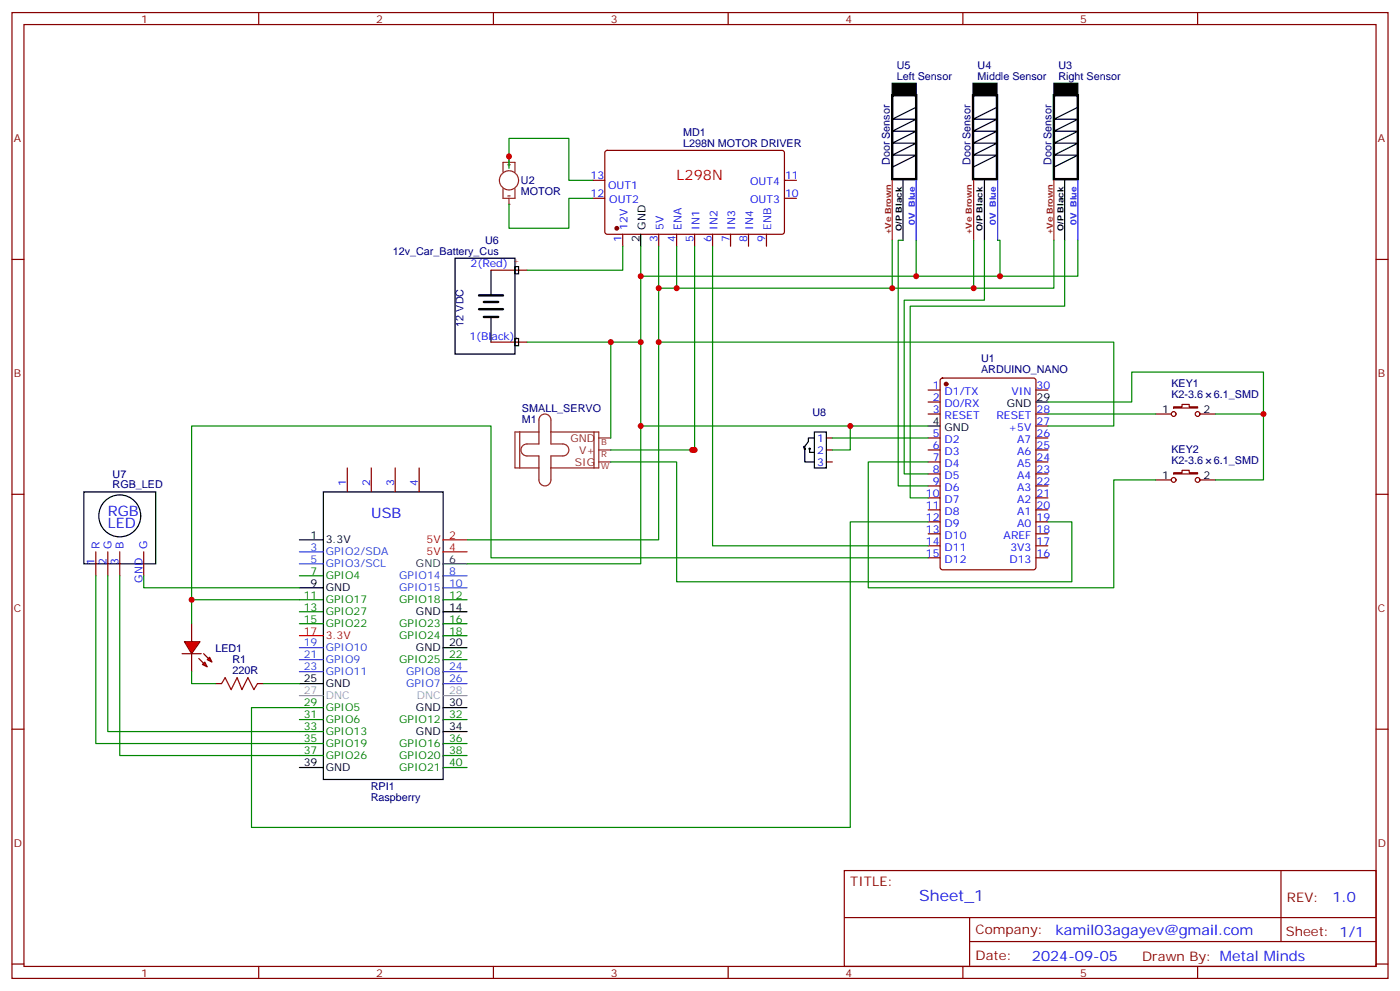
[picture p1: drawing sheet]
<svg xmlns="http://www.w3.org/2000/svg" width="412mm" height="292mm" viewBox="0 0 412 292" stroke-linecap="round" stroke-linejoin="round" font-family="sans-serif">
<g fill="none" stroke="#870000" stroke-width=".35">
<path d="M3.5 3.7h405.4v284.3h-405.4zM7.1 7.2h398.2v277.3h-398.2zM76.2 3.7v3.5M145.3 3.7v3.5M214.5 3.7v3.5M283.6 3.7v3.5M352.8 3.7v3.5M3.5 76.4h3.6M405.3 76.4h3.6M273.4 114.8h3.5M273.4 118.4h3.5M277.2 111.5l.4-.2h26.8l.7 .4 .1 55.3-.5 .7h-27.1l-.6-.4-.1-55.3z"/>
<path d="M305.2 114.8h3.5M273.4 121.9h3.5M273.4 128.9h3.5M273.4 132.5h3.5M273.4 136h3.5M273.4 139.5h3.5M305.2 121.9h3.5M305.2 128.9h3.5M305.2 132.5h3.5M305.2 136h3.5M305.2 139.5h3.5M305.2 125.4h3.5"/>
<path d="M3.5 145.5h3.6M273.4 143.1h3.5M273.4 146.6h3.5M273.4 150.1h3.5M273.4 153.6h3.5M273.4 157.2h3.5M305.2 143.1h3.5M305.2 146.6h3.5M305.2 150.1h3.5M305.2 153.6h3.5M305.2 157.2h3.5M405.3 145.5h3.6"/>
<path d="M273.4 160.7h3.5M273.4 164.2h3.5M305.2 160.7h3.5M305.2 164.2h3.5M3.5 214.7h3.6M405.3 214.7h3.6M248.7 256.3h156.6v28.2h-156.6zM377.3 256.3v20.9M248.7 270.1h156.5M285.6 277.2h119.6M285.6 270.1v14.2M3.5 283.8h3.6"/>
<path d="M76.2 284.5v3.5M145.3 284.5v3.5M214.5 284.5v3.5M283.6 284.5v3.5M352.8 284.5v3.5M405.3 283.8h3.6"/>
</g>
<circle cx="278.7" cy="113.1" r=".53" fill="#870000" stroke="#870000" stroke-width=".35"/>
<path d="M305.2 118.4h3.5M273.4 125.4h3.5" fill="none" stroke="#000" stroke-width=".35"/>
<g fill="none" stroke="#8c2424" stroke-width=".35">
<path d="M148.2 50.6v-2.8h3.5v2.8M148.2 55.6v2.8h3.5v-2.8M149.6 48.5h.7M149.6 57.7h.7M149.9 46v1.8M149.9 48.2v.7M149.9 58.4v1.7M153.1 127.2v10.6M158.7 127.2h-7v10.6h7M159.3 122.4a1.76 1.76 0 0 1 1.9-.4 1.76 1.76 0 0 1 1.1 1.6v7.1h3.5a1.76 1.76 0 0 1 1.8 1.8 1.76 1.76 0 0 1-1.8 1.7h-3.5v7.1a1.76 1.76 0 0 1-1.8 1.8 1.76 1.76 0 0 1-1.8-1.8v-7.1h-3.5a1.76 1.76 0 0 1-1.7-1.7 1.76 1.76 0 0 1 1.7-1.8h3.5v-7.1zM162.3 127.2h14.1v10.6h-14.1M175 127.2v10.6"/>
<path d="M176.4 136h3.5M176.4 132.5h3.5M176.4 128.9h3.5"/>
<circle cx="149.9" cy="53.1" r="2.82"/>
</g>
<g fill="#8c2424">
<circle cx="149.9" cy="46" r=".18"/>
<circle cx="149.9" cy="60.1" r=".18"/>
</g>
<g fill="none" stroke="#870000" stroke-width=".35">
<path d="M174.6 53.1h3.6M174.6 58.4h3.6M178.4 44.5l.5-.2h51.7l.5 .7-.1 23.5-.6 .5-51.8-.1-.4-.6v-23.3zM231.1 53.1h3.5M231.1 58.4h3.5M144.6 79.6h10.6M183.4 69v3.5M194 69v3.5M199.3 69v3.5M204.6 69v3.5M209.9 69v3.5M215.2 69v3.5"/>
<path d="M220.5 69v3.5M225.8 69v3.5M144.6 100.7h10.6M345.7 119.8h2.5v-.7h2.1v.7h2.5v.3h-7.1zM102.3 137.8v7M109.4 137.8v7M116.4 137.8v7M123.5 137.8v7M243.4 128.9h1.8M243.4 132.5h1.8M243.4 136h1.8M340.4 121.9h4.6"/>
<path d="M345.7 139.2h2.5v-.7h2.1v.7h2.5v.3h-7.1zM353.5 121.9h4.6M340.4 141.3h4.6M353.5 141.3h4.6M28.2 162.5v7M31.7 162.5v7M35.3 162.5v7M42.3 162.5v7"/>
<circle cx="345.7" cy="121.9" r=".71"/>
<circle cx="352.8" cy="121.9" r=".71"/>
<circle cx="345.7" cy="141.3" r=".71"/>
<circle cx="352.8" cy="141.3" r=".71"/>
</g>
<circle cx="181.7" cy="67.2" r=".53" fill="#870000" stroke="#870000" stroke-width=".35"/>
<g fill="none" stroke="#000" stroke-width=".35">
<path d="M269.9 31.6l-7.1 3.5h7.1l-7.1 3.5h7.1l-7.1 3.6h7.1l-7.1 3.5h7.1l-7.1 3.5M293.7 31.6l-7.1 3.5h7.1l-7.1 3.5h7.1l-7.1 3.6h7.1l-7.1 3.5h7.1l-7.1 3.5M317.5 31.6l-7.1 3.5h7.1l-7.1 3.5h7.1l-7.1 3.6h7.1l-7.1 3.5h7.1l-7.1 3.5M266 53.1v17.6M290 53.1v17.6M313.6 53.1v17.6M134.1 76h17.6v28.2h-17.6zM144.6 79.6v7M151.7 78.5h1.1v2.1h-1.1zM188.7 69v3.5M144.6 93.7v7M151.7 99.7h1.1v2.1h-1.1z"/>
<path d="M237.1 132.1v3.9h2.8M238.5 132.1v1.1h1.4M239.9 127.2h3.5v10.6h-3.5zM239.9 128.9h-1.8v1.1l-1 1.4M24.7 144.8h21.2v21.2h-21.2zM88.2 158.9h7M95.2 144.8h35.3v84.7h-35.3zM88.2 173h7M130.5 180.1h7.1M130.5 190.7h7.1M88.2 201.3h7M130.5 208.3h7.1"/>
<path d="M130.5 215.4h7.1M88.2 226h7"/>
<circle cx="236.9" cy="131.6" r=".18"/>
<circle cx="237.1" cy="132.1" r=".18"/>
<circle cx="238.5" cy="132.1" r=".18"/>
<circle cx="35.3" cy="151.9" r="6.2"/>
</g>
<path d="M262.8 28h7.1v24.7h-7.1zM286.6 28h7.1v24.7h-7.1zM310.4 28h7.1v24.7h-7.1zM141.1 91h7.1M141.1 87h7.1M142.5 88.9h4.3M142.5 93.3h4.3" fill="none" stroke="#000" stroke-width=".71"/>
<path d="M262.8 24.5h7.1v3.5h-7.1zM286.6 24.5h7.1v3.5h-7.1zM310.4 24.5h7.1v3.5h-7.1z" fill="#000" stroke="#000" stroke-width=".35"/>
<path d="M262.8 53.1v17.6M286.8 53.1v17.6M310.4 53.1v17.6" fill="none" stroke="#930" stroke-width=".35"/>
<path d="M269.9 53.1v17.6M293.9 53.1v17.6M317.5 53.1v17.6" fill="none" stroke="#00f" stroke-width=".35"/>
<path d="M130.5 158.9h7.1M130.5 162.5h7.1M88.2 187.1h7" fill="none" stroke="#f00" stroke-width=".35"/>
<path d="M88.2 162.5h7M88.2 166h7M130.5 169.5h7.1M130.5 173h7.1M88.2 190.7h7M88.2 194.2h7M88.2 197.7h7M130.5 197.7h7.1M130.5 201.3h7.1" fill="none" stroke="#06c" stroke-width=".35"/>
<path d="M130.5 166h7.1" fill="none" stroke="#333" stroke-width=".35"/>
<g fill="none" stroke="#060" stroke-width=".35">
<path d="M88.2 169.5h7M88.2 176.6h7M130.5 176.6h7.1M88.2 180.1h7M88.2 183.6h7M130.5 183.6h7.1M130.5 187.1h7.1M130.5 194.2h7.1M88.2 208.3h7M88.2 211.8h7M88.2 215.4h7M88.2 218.9h7"/>
<path d="M130.5 211.8h7.1M130.5 218.9h7.1M88.2 222.4h7M130.5 222.4h7.1M130.5 226h7.1"/>
</g>
<path d="M88.2 204.8h7M130.5 204.8h7.1" fill="none" stroke="#999" stroke-width=".35"/>
<g fill="none" stroke="#008700" stroke-width=".35">
<path d="M149.9 49.6v-8.9h17.7v12.4h7M174.6 58.4h-7v8.8h-17.7v-7.1M183.4 72.5v7.1h-28.2M188.7 72.5v28.2h-33.5M194 72.5v28.2h134.1v24.7h-19.4M199.3 72.5v12.3M204.6 72.5v60h-.7M209.9 72.5v88.2h63.5M262.8 70.7v14.1h-68.8M266 70.7h-1.4v72.4h8.8M269.9 70.7v10.6M286.8 70.7v14.1h-24"/>
<path d="M290 70.7v17.7h-23.7v51.1h7.1M293.9 70.7h.7v10.6M310.4 70.7v14.1h-23.6M313.6 70.7v19.4h-45.5v56.5h5.3M317.5 70.7v10.6h-128.8M179.9 100.7v28.2M188.7 100.7v24.7h84.7M194 100.7v58.2h-56.4M308.7 118.4h24.7v-8.9h38.8v12.4h-14.1M179.9 136h19.4v35.3h116.4v-17.7h-7M179.9 132.5h24.7M188.7 125.4v40.6h-51.1"/>
<path d="M245.2 128.9h28.2M250.5 125.4v7.1h-5.3M273.4 136h-17.6v37h72.3v-31.7h12.3M308.7 121.9h31.7M372.2 121.9v19.4h-14.1M273.4 153.6h-22.9v90h-176.4v-35.3h14.1M28.2 169.5v49.4h60M31.7 169.5v45.9h56.5M35.3 169.5v52.9h52.9M42.3 169.5v3.5h45.9"/>
</g>
<g fill="#f00" stroke="#870000" stroke-width=".35">
<path d="M54.3 188.9h4.6l-2.5 3.5z"/>
<path d="M53.6 192.4h5.7z"/>
</g>
<g fill="#870000" stroke="#870000" stroke-width=".35">
<path d="M60 192.4l1.4 1.5z"/>
<path d="M58.6 193.9l1.4 1.4z"/>
</g>
<g fill="#f00" stroke="#870000" stroke-width=".35">
<path d="M61 194.2l.7-.7 .7 1.4z"/>
<path d="M59.6 195.6l.7-.7 .7 1.4z"/>
</g>
<path d="M56.4 183.6v5.3M56.4 192.4v5.3M63.5 201.3h1.8M75.8 201.3h1.8" fill="none" stroke="#870000" stroke-width=".35"/>
<path d="M88.2 176.6h-31.8v7M273.4 164.2h-128.8v-38.8h-88.2v51.2M56.4 197.7v3.6h7.1M77.6 201.3h10.6" fill="none" stroke="#008700" stroke-width=".35"/>
<path d="M65.3 201.3l1-1.8 1.8 3.5 1.7-3.5 1.5 3.5 1.7-3.5 1.8 3.5 1-1.7" fill="none" stroke="#a10000" stroke-width=".35"/>
<g fill="#c00">
<circle cx="179.9" cy="100.7" r=".88"/>
<circle cx="149.9" cy="46" r=".88"/>
<circle cx="194" cy="84.8" r=".88"/>
<circle cx="262.8" cy="84.8" r=".88"/>
<circle cx="286.8" cy="84.8" r=".88"/>
<circle cx="188.7" cy="100.7" r=".88"/>
<circle cx="194" cy="100.7" r=".88"/>
<circle cx="188.7" cy="125.4" r=".88"/>
<circle cx="204.6" cy="132.5" r=".88"/>
<circle cx="188.7" cy="81.3" r=".88"/>
<circle cx="199.3" cy="84.8" r=".88"/>
<circle cx="269.9" cy="81.3" r=".88"/>
<circle cx="294.6" cy="81.3" r=".88"/>
<circle cx="203.9" cy="132.5" r=".88"/>
<circle cx="250.5" cy="125.4" r=".88"/>
<circle cx="372.2" cy="121.9" r=".88"/>
<circle cx="56.4" cy="176.6" r=".88"/>
</g>
<text font-size="4.6" fill="#00f" x="270.8" y="265.3">Sheet_1</text>
<text font-size="4.2" fill="#f00" x="199.3" y="53.1">L298N</text>
<g font-size="4.2" fill="#00f">
<text x="31.7" y="151.9">RGB</text>
<text x="31.7" y="155.4">LED</text>
<text x="109.4" y="152.6">USB</text>
<text x="392.5" y="265.6">1.0</text>
<text x="310.9" y="275.1">kamil03agayev@gmail.com</text>
<text x="304" y="282.9">2024-09-05</text>
</g>
<g font-size="3.9" fill="#800">
<text x="250.5" y="260.9">TITLE:</text>
<text x="379.1" y="265.6">REV:</text>
<text x="287.4" y="275.1">Company:</text>
<text x="378.7" y="275.7">Sheet: 1/1</text>
<text x="287.4" y="282.8">Date:</text>
<text x="336.4" y="282.8">Drawn By: Metal Minds</text>
</g>
<g font-size="3.2" fill="#800">
<text x="41.6" y="6.7">1</text>
<text x="110.8" y="6.7">2</text>
<text x="179.9" y="6.7">3</text>
<text x="249.1" y="6.7">4</text>
<text x="318.2" y="6.7">5</text>
<text x="4.1" y="41.8">A</text>
<text x="405.9" y="41.8">A</text>
<text x="4.1" y="110.9">B</text>
<text x="405.9" y="110.9">B</text>
<text x="4.1" y="180.1">C</text>
<text x="405.9" y="180.1">C</text>
<text x="4.1" y="249.2">D</text>
<text x="405.9" y="249.2">D</text>
<text x="41.6" y="287.5">1</text>
<text x="110.8" y="287.5">2</text>
<text x="179.9" y="287.5">3</text>
<text x="249.1" y="287.5">4</text>
<text x="318.2" y="287.5">5</text>
</g>
<g font-size="3.2" fill="#000080">
<text x="264.2" y="23.5">Left Sensor</text>
<text x="264.2" y="20.4">U5</text>
<text x="288" y="23.5">Middle Sensor</text>
<text x="288" y="20.4">U4</text>
<text x="311.8" y="23.5">Right Sensor</text>
<text x="311.8" y="20.4">U3</text>
<text x="201.2" y="40">MD1</text>
<text x="201.2" y="43.2">L298N MOTOR DRIVER</text>
<text x="262.1" y="48.6" transform="rotate(-90 262.1 48.6)">Door Sensor</text>
<text x="285.9" y="48.6" transform="rotate(-90 285.9 48.6)">Door Sensor</text>
<text x="309.7" y="48.6" transform="rotate(-90 309.7 48.6)">Door Sensor</text>
<text x="153.5" y="57.5">MOTOR</text>
<text x="153.5" y="54.3">U2</text>
<text x="142.9" y="71.8">U6</text>
<text x="115.7" y="75">12v_Car_Battery_Cus</text>
<text x="136.5" y="96.1" transform="rotate(-90 136.5 96.1)">12 VDC</text>
<text x="289" y="106.7">U1</text>
<text x="289" y="109.9">ARDUINO_NANO</text>
<text x="345" y="113.9">KEY1</text>
<text x="345" y="117.1">K2-3.6</text>
<text x="357.6" y="117.1">6.1_SMD</text>
<text x="153.8" y="121.3">SMALL_SERVO</text>
<text x="153.8" y="124.5">M1</text>
<text x="239.3" y="122.6">U8</text>
<text x="345" y="136.5">K2-3.6</text>
<text x="345" y="133.3">KEY2</text>
<text x="357.6" y="136.5">6.1_SMD</text>
<text x="33.2" y="143.8">RGB_LED</text>
<text x="33.2" y="140.6">U7</text>
<text x="63.4" y="191.8">LED1</text>
<text x="68.5" y="195.3">R1</text>
<text x="68.5" y="198.4">220R</text>
<text x="109.2" y="232.5">RPI1</text>
<text x="109.2" y="235.7">Raspberry</text>
</g>
<g font-size="3.2" fill="#00f">
<text x="173.9" y="52.7">13</text>
<text x="231.2" y="52.7">11</text>
<text x="173.9" y="58">12</text>
<text x="179.1" y="55.5">OUT1</text>
<text x="179.5" y="59.8">OUT2</text>
<text x="221" y="54.5">OUT4</text>
<text x="221" y="59.8">OUT3</text>
<text x="231.2" y="58">10</text>
<text x="183.1" y="71.2" transform="rotate(-90 183.1 71.2)">1</text>
<text x="184.9" y="67.7" transform="rotate(-90 184.9 67.7)">12V</text>
<text x="193.7" y="71.2" transform="rotate(-90 193.7 71.2)">3</text>
<text x="195.4" y="67.7" transform="rotate(-90 195.4 67.7)">5V</text>
<text x="199" y="71.2" transform="rotate(-90 199 71.2)">4</text>
<text x="200.7" y="67.7" transform="rotate(-90 200.7 67.7)">ENA</text>
<text x="204.3" y="71.2" transform="rotate(-90 204.3 71.2)">5</text>
<text x="206" y="67.7" transform="rotate(-90 206 67.7)">IN1</text>
<text x="209.5" y="71.2" transform="rotate(-90 209.5 71.2)">6</text>
<text x="211.3" y="67.7" transform="rotate(-90 211.3 67.7)">IN2</text>
<text x="214.8" y="71.2" transform="rotate(-90 214.8 71.2)">7</text>
<text x="216.6" y="67.7" transform="rotate(-90 216.6 67.7)">IN3</text>
<text x="220.1" y="71.2" transform="rotate(-90 220.1 71.2)">8</text>
<text x="221.9" y="67.7" transform="rotate(-90 221.9 67.7)">IN4</text>
<text x="225.4" y="71.2" transform="rotate(-90 225.4 71.2)">9</text>
<text x="227.2" y="67.7" transform="rotate(-90 227.2 67.7)">ENB</text>
<text x="138.6" y="78.5">2(Red)</text>
<text x="138.3" y="100">1(Black)</text>
<text x="274.7" y="114.5">1</text>
<text x="274.7" y="118">2</text>
<text x="278.2" y="116.2">D1/TX</text>
<text x="278.2" y="119.8">D0/RX</text>
<text x="298" y="116.2">VIN</text>
<text x="305.3" y="114.5">30</text>
<text x="274.7" y="121.5">3</text>
<text x="278.2" y="123.3">RESET</text>
<text x="293.5" y="123.3">RESET</text>
<text x="305.3" y="125.1">27</text>
<text x="305.3" y="121.5">28</text>
<text x="240.7" y="130">1</text>
<text x="274.7" y="128.6">5</text>
<text x="278.2" y="130.4">D2</text>
<text x="297.1" y="126.8">+5V</text>
<text x="299.7" y="130.4">A7</text>
<text x="305.3" y="128.6">26</text>
<text x="240.7" y="133.5">2</text>
<text x="240.7" y="137.1">3</text>
<text x="274.7" y="132.1">6</text>
<text x="274.7" y="135.6">7</text>
<text x="278.2" y="133.9">D3</text>
<text x="278.2" y="137.4">D4</text>
<text x="299.7" y="137.4">A5</text>
<text x="299.7" y="133.9">A6</text>
<text x="305.3" y="135.6">24</text>
<text x="305.3" y="132.1">25</text>
<text x="102" y="143.1" transform="rotate(-90 102 143.1)">1</text>
<text x="109" y="143.1" transform="rotate(-90 109 143.1)">2</text>
<text x="116.1" y="143.1" transform="rotate(-90 116.1 143.1)">3</text>
<text x="123.1" y="143.1" transform="rotate(-90 123.1 143.1)">4</text>
<text x="274.7" y="139.2">8</text>
<text x="274.7" y="142.7">9</text>
<text x="278.2" y="140.9">D5</text>
<text x="299.7" y="140.9">A4</text>
<text x="305.3" y="142.7">22</text>
<text x="305.3" y="139.2">23</text>
<text x="272.7" y="146.2">10</text>
<text x="272.7" y="149.8">11</text>
<text x="278.2" y="144.5">D6</text>
<text x="278.2" y="148">D7</text>
<text x="299.7" y="148">A2</text>
<text x="299.7" y="144.5">A3</text>
<text x="305.3" y="149.8">20</text>
<text x="305.3" y="146.2">21</text>
<text x="272.7" y="153.3">12</text>
<text x="278.2" y="151.5">D8</text>
<text x="278.2" y="155">D9</text>
<text x="299.7" y="155">A0</text>
<text x="299.7" y="151.5">A1</text>
<text x="305.3" y="153.3">19</text>
<text x="29.3" y="161.7" transform="rotate(-90 29.3 161.7)">R</text>
<text x="32.8" y="161.7" transform="rotate(-90 32.8 161.7)">G</text>
<text x="36.3" y="161.7" transform="rotate(-90 36.3 161.7)">B</text>
<text x="43.4" y="161.7" transform="rotate(-90 43.4 161.7)">G</text>
<text x="272.7" y="156.8">13</text>
<text x="272.7" y="160.3">14</text>
<text x="278.2" y="158.6">D10</text>
<text x="295.6" y="158.6">AREF</text>
<text x="305.3" y="160.3">17</text>
<text x="305.3" y="156.8">18</text>
<text x="27.9" y="166.2" transform="rotate(-90 27.9 166.2)">1</text>
<text x="31.4" y="166.2" transform="rotate(-90 31.4 166.2)">2</text>
<text x="34.9" y="166.2" transform="rotate(-90 34.9 166.2)">3</text>
<text x="272.7" y="163.9">15</text>
<text x="278.2" y="162.1">D11</text>
<text x="278.2" y="165.6">D12</text>
<text x="297.4" y="165.6">D13</text>
<text x="297.6" y="162.1">3V3</text>
<text x="305.3" y="163.9">16</text>
<text x="42" y="171.5" transform="rotate(-90 42 171.5)">GND</text>
</g>
<g font-size="3.2">
<text x="188.4" y="71.2" transform="rotate(-90 188.4 71.2)">2</text>
<text x="190.1" y="67.7" transform="rotate(-90 190.1 67.7)">GND</text>
<text x="296.6" y="119.8">GND</text>
<text x="305.3" y="118">29</text>
<text x="274.7" y="125.1">4</text>
<text x="342.3" y="121.5">1</text>
<text x="354.5" y="121.5">2</text>
<text x="278.2" y="126.8">GND</text>
<text x="342.3" y="140.9">1</text>
<text x="354.5" y="140.9">2</text>
<text x="91.5" y="158.6">1</text>
<text x="96" y="160">3.3V</text>
<text x="91.5" y="172.7">9</text>
<text x="96" y="174.1">GND</text>
<text x="132.3" y="179.7">14</text>
<text x="122.5" y="181.2">GND</text>
<text x="122.5" y="191.7">GND</text>
<text x="132.3" y="190.3">20</text>
<text x="89.5" y="200.9">25</text>
<text x="96" y="202.3">GND</text>
<text x="122.5" y="209.4">GND</text>
<text x="132.3" y="208">30</text>
<text x="132.3" y="215">34</text>
<text x="122.5" y="216.4">GND</text>
<text x="89.5" y="225.6">39</text>
<text x="96" y="227">GND</text>
</g>
<g font-size="3.2" fill="#8d2323">
<text x="168" y="130">GND</text>
<text x="169.4" y="137.1">SIG</text>
<text x="170.6" y="133.5">V+</text>
</g>
<g font-size="3.2" fill="#f00">
<text x="125.6" y="160">5V</text>
<text x="132.3" y="158.6">2</text>
<text x="125.6" y="163.5">5V</text>
<text x="132.3" y="162.1">4</text>
<text x="89.5" y="186.8">17</text>
<text x="96" y="188.2">3.3V</text>
</g>
<g font-size="3.2" fill="#06c">
<text x="91.5" y="162.1">3</text>
<text x="91.5" y="165.6">5</text>
<text x="96" y="163.5">GPIO2/SDA</text>
<text x="96" y="167">GPIO3/SCL</text>
<text x="117.6" y="170.6">GPIO14</text>
<text x="132.3" y="169.2">8</text>
<text x="132.3" y="172.7">10</text>
<text x="117.6" y="174.1">GPIO15</text>
<text x="89.5" y="190.3">19</text>
<text x="96" y="191.7">GPIO10</text>
<text x="89.5" y="193.9">21</text>
<text x="89.5" y="197.4">23</text>
<text x="96" y="195.3">GPIO9</text>
<text x="132.3" y="197.4">24</text>
<text x="96" y="198.8">GPIO11</text>
<text x="119.6" y="198.8">GPIO8</text>
<text x="119.6" y="202.3">GPIO7</text>
<text x="132.3" y="200.9">26</text>
</g>
<g font-size="3.2" fill="#333">
<text x="122.5" y="167">GND</text>
<text x="132.3" y="165.6">6</text>
</g>
<g font-size="3.2" fill="#060">
<text x="91.5" y="169.2">7</text>
<text x="96" y="170.6">GPIO4</text>
<text x="89.5" y="176.2">11</text>
<text x="89.5" y="179.7">13</text>
<text x="96" y="177.6">GPIO17</text>
<text x="117.6" y="177.6">GPIO18</text>
<text x="132.3" y="176.2">12</text>
<text x="89.5" y="183.3">15</text>
<text x="96" y="181.2">GPIO27</text>
<text x="96" y="184.7">GPIO22</text>
<text x="117.6" y="184.7">GPIO23</text>
<text x="132.3" y="183.3">16</text>
<text x="117.6" y="188.2">GPIO24</text>
<text x="132.3" y="186.8">18</text>
<text x="117.6" y="195.3">GPIO25</text>
<text x="132.3" y="193.9">22</text>
<text x="89.5" y="208">29</text>
<text x="96" y="209.4">GPIO5</text>
<text x="89.5" y="211.5">31</text>
<text x="89.5" y="215">33</text>
<text x="96" y="212.9">GPIO6</text>
<text x="117.6" y="212.9">GPIO12</text>
<text x="132.3" y="211.5">32</text>
<text x="89.5" y="218.5">35</text>
<text x="96" y="216.4">GPIO13</text>
<text x="96" y="220">GPIO19</text>
<text x="117.6" y="220">GPIO16</text>
<text x="132.3" y="218.5">36</text>
<text x="89.5" y="222.1">37</text>
<text x="96" y="223.5">GPIO26</text>
<text x="117.6" y="223.5">GPIO20</text>
<text x="117.6" y="227">GPIO21</text>
<text x="132.3" y="222.1">38</text>
<text x="132.3" y="225.6">40</text>
</g>
<g font-size="3.2" fill="#999">
<text x="89.5" y="204.4">27</text>
<text x="96" y="205.8">DNC</text>
<text x="122.8" y="205.8">DNC</text>
<text x="132.3" y="204.4">28</text>
</g>
<g font-size="2.5" fill="#930">
<text x="262.5" y="69" transform="rotate(-90 262.5 69)">+Ve Brown</text>
<text x="286.3" y="69" transform="rotate(-90 286.3 69)">+Ve Brown</text>
<text x="310.1" y="69" transform="rotate(-90 310.1 69)">+Ve Brown</text>
</g>
<g font-size="2.5">
<text x="265.6" y="67.9" transform="rotate(-90 265.6 67.9)">O/P Black</text>
<text x="289.5" y="67.9" transform="rotate(-90 289.5 67.9)">O/P Black</text>
<text x="313.3" y="67.9" transform="rotate(-90 313.3 67.9)">O/P Black</text>
<text x="152.8" y="100" transform="rotate(-90 152.8 100)">-</text>
</g>
<g font-size="2.5" fill="#00f">
<text x="269.5" y="66.1" transform="rotate(-90 269.5 66.1)">0V Blue</text>
<text x="293.3" y="66.1" transform="rotate(-90 293.3 66.1)">0V Blue</text>
<text x="317.1" y="66.1" transform="rotate(-90 317.1 66.1)">0V Blue</text>
</g>
<text font-size="2.5" fill="#f00" x="152.8" y="78.1" transform="rotate(-90 152.8 78.1)">+</text>
<g font-size="2.5" fill="#8d2323">
<text x="177.1" y="131.1">B</text>
<text x="177.1" y="134.6">R</text>
<text x="177.1" y="138.1">W</text>
</g>
</svg>
